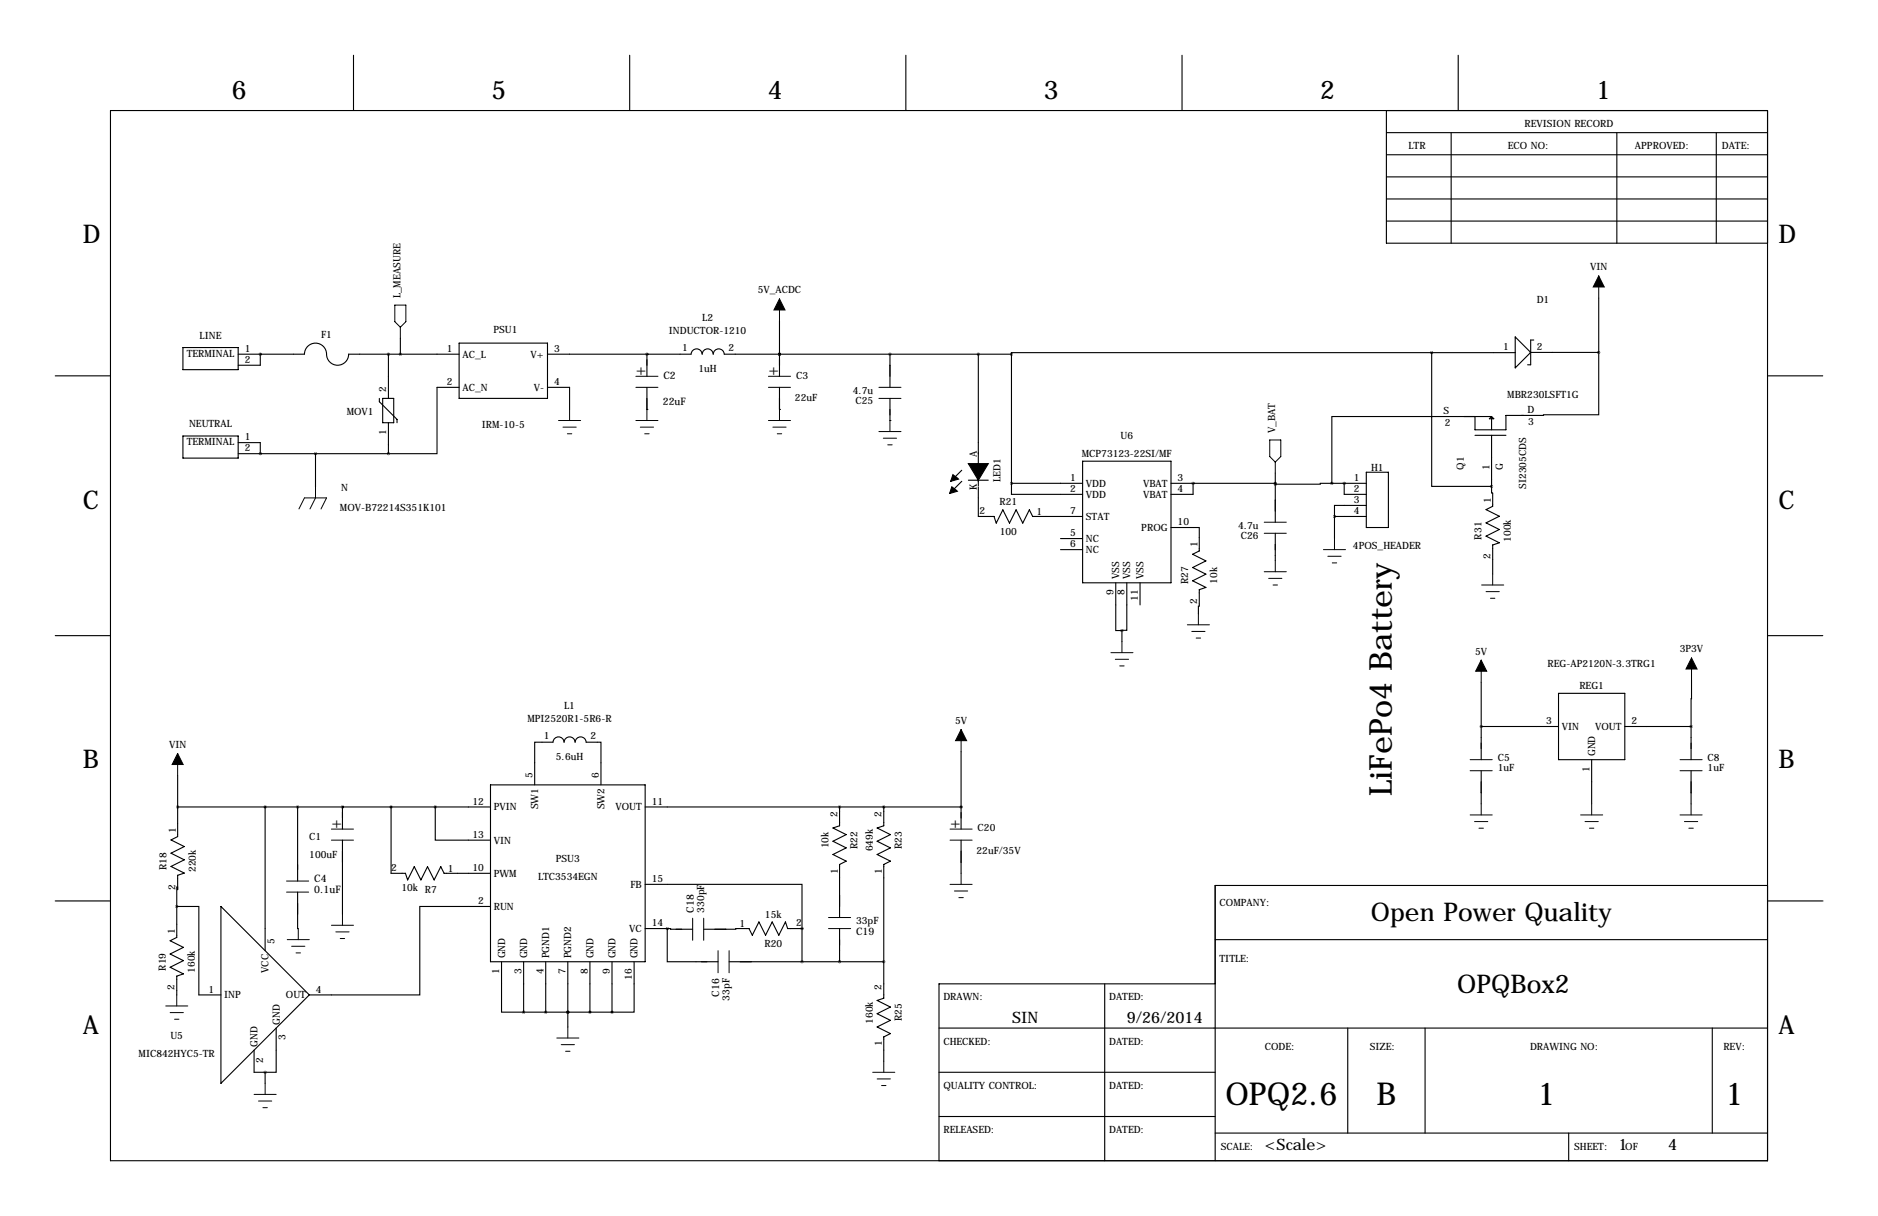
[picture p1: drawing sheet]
<svg xmlns="http://www.w3.org/2000/svg" width="432mm" height="279mm" viewBox="0 0 432 279" stroke-linecap="round" stroke-linejoin="round" font-family="sans-serif">
<g fill="none" stroke="#000" stroke-width=".25">
<path d="M81.3 12.7v12.7M144.8 12.7v12.7M208.3 12.7v12.7M271.8 12.7v12.7M335.3 12.7v12.7M25.4 25.4h381v241.3h-381zM318.8 30.5h87.6M318.8 35.6h87.6M318.8 25.4v30.5h87.6M333.7 30.5v25.4M371.8 30.5v25.4M394.6 30.5v25.4"/>
<path d="M318.8 45.7h87.6M318.8 50.8h87.6M318.8 40.6h87.6M42.1 79.9h12.7v5h-12.7zM92 77.7v3.7M105.6 78.8h20.3v12.7h-20.3zM179.2 73.8v12.7M348.4 77.4l3.5 3.6-3.5 3.5zM352.7 78.1h-.8v5.7h-.7M367.6 68.5v12.5M12.7 86.4h12.7M54.8 81.4h15.2a2.54 2.54 0 0 1 2.5-2.6 2.54 2.54 0 0 1 2.6 2.6 2.54 2.54 0 0 0 2.5 2.5 2.54 2.54 0 0 0 2.6-2.5h25.4"/>
<path d="M59.8 81.4h.1M59.8 81.4v2.5h-5M87.2 91.5v.8l4.1 4.1v.7M88 91.5h2.5v5.6h-2.5zM89.3 81.4v10.1M89.3 97.1v7.1M105.6 89h-5.1v15.2h-11.2M125.9 81.4h33a1.27 1.27 0 0 1 1.3-1.2 1.27 1.27 0 0 1 1.2 1.2 1.27 1.27 0 0 1 1.3-1.2 1.27 1.27 0 0 1 1.3 1.2 1.27 1.27 0 0 1 1.3-1.2 1.27 1.27 0 0 1 1.2 1.2h66.1M125.9 89h5.1v5.1M148.7 94.1h.1M148.7 81.4h.1M148.7 81.4v5.1"/>
<path d="M148.7 89v5.1M179.2 94.1h.1M179.2 81.4h.1M179.2 89v5.1M204.6 96.6h.1M204.6 81.4v7.6M204.6 91.5v5.1M224.9 81.4v30.2M232.6 81.4v29.6M329.2 81v30.8h13.8M329.2 81h-96.6v.4M329.2 81h19.2"/>
<path d="M342.4 96.2l.6-.5 .5 .5zM343 95.7h-36.8v15.3M343 95.7v3.1M351.8 81h15.8M367.6 81v14.3l-21.3 .2v3.3h-7.2v-3.1M406.4 86.4h12.7M42.1 100.2h12.7v5.1h-12.7zM54.8 101.7h5v2.5M54.8 104.2h34.5M59.8 104.2h.1M72.5 104.2v7.7M221.1 108.1l-2.5 2.5"/>
<path d="M221.1 110.6l-2.5 2.5M222.7 110.3h4.5M224.9 111.9v6.8h3.6l.6 1.5 1.5-3.1 1.5 3.1 1.5-3.1 1.6 3.1 1.5-3.1 .7 1.6h11.5M232.6 111v2.6h16.3M232.6 111h16.3M248.9 106h20.3v27.9h-20.3zM269.2 111h5.1M274.3 111h.1M274.3 111h18.9M274.3 111v2.6h-5.1M293.2 108.7v11.3M306.2 111h-2.6v.3h-10.4"/>
<path d="M306.2 111h7.9M306.8 118.7h7.3M306.8 118.7v5M309.1 111h.1M309.1 111v2.6h5M314.1 116.1h-7.3v2.6M314.1 108.5h5.1v12.7h-5.1zM339.1 100h7.2M343 111.8v1.5h.2v3l-1.5 .8 3 1.5-3 1.5 3 1.6-3 1.5 3 1.5-1.5 .5v6.7M343 100v11.8M243.8 123.7h5.1M243.8 126.3h5.1"/>
<path d="M256.5 133.9v11h1.5M259.1 133.9v10.9l-1.1 .1M262.1 133.9v5.1M269.2 121.2h6.5v5.4l-1.5 .8 3.1 1.5-3.1 1.5 3.1 1.5-3.1 1.6 3.1 1.5-1.6 .5v3.8h-.2v1.7M293.2 122.5v6.3M12.7 146h12.7M258 144.9v2.5M340.6 156.8v17.7M358.3 159.3h15.3v15.2h-15.3zM388.9 156.3l-.1 10.6M406.4 146h12.7M40.8 178.2v14l-1.5 .8 3.1 1.5-3.1 1.5 3.1 1.6-3.1 1.5 3.1 1.5-1.6 .5v3.3v-.6h-.2v4.5"/>
<path d="M221 172.7v17.8M340.6 166.9h17.7M340.6 177.1v7.6M366 174.5v10.2M373.6 166.9h15.2M388.8 166.9v7.6M388.8 177.1v7.6M40.8 185.4h72M61 185.4v33M68.4 185.4v17M78.7 185.4h.1M78.7 185.4v5.1"/>
<path d="M78.7 193v17.1M89.9 185.4v15.3h3.3l.5 1.5 1.5-3.1 1.6 3.1 1.5-3.1 1.5 3.1 1.5-3.1 .8 1.6h10.7M100.1 185.4v7.6h12.7M112.8 180.3h35.5v40.7h-35.5zM122.9 180.3v-9.8h4.3a1.27 1.27 0 0 1 1.2-1.2 1.27 1.27 0 0 1 1.3 1.2 1.27 1.27 0 0 1 1.3-1.2 1.27 1.27 0 0 1 1.2 1.2 1.27 1.27 0 0 1 1.3-1.2 1.27 1.27 0 0 1 1.3 1.2h3.4v9.8M148.3 185.4h72.7M193 185.4v4.3l-1.5 .5 3.1 1.6-3.1 1.5 3.1 1.5-3.1 1.5 3.1 1.6-1.6 .7v12.2M203.2 185.4v4.3l-1.5 .5 3 1.6-3 1.5 3 1.5-3 1.5 3 1.6-1.5 .7v30.8l-1.5 .5 3 1.5-3 1.5 3 1.5-3 1.6 3 1.5-1.5 .8v5.5M221 185.4h.1M221 193v7.7M12.7 207h12.7M40.6 208.3h5.1v20.3h5.1"/>
<path d="M40.6 208.3v7.1l-1.5 .8 3.1 1.5-3.1 1.5 3.1 1.5-3.1 1.5 3.1 1.6-1.6 .5v4.3M50.8 208.3l20.3 20.3-20.3 20.3zM68.4 205v8.4h.2M112.8 208.3h-16.3v20.3h-25.4M148.3 203.2h36.1v10.2M148.3 213.4h5.1M153.4 213.4h.1M153.4 213.4h.8v.1h5.1M153.4 213.4v7.6h11.7M184.4 213.4h-3.3l-.5-1.6-1.5 3.1-1.6-3.1-1.5 3.1-1.5-3.1-1.5 3.1-.8-1.5-10.4 .1M184.4 213.4h.1M184.4 213.4v7.6"/>
<path d="M193 213.4v7.6M279.4 215.9h127M406.4 203.5h-127v63.2M406.5 207h12.7M63.5 236.2v10.2h-2.5M115.3 221v11.6h5.1M120.4 221v11.6M120.4 232.6h20.3M125.5 221v11.6M130.6 232.6h.1M130.6 221v15M135.6 221v11.6"/>
<path d="M140.7 221v11.6M145.8 221v11.6h-5.1M167.6 221h35.6M215.9 236.2h190.5M254 226.1v40.6M279.4 226.1h-63.5v40.6M309.9 236.2v24.1M327.7 236.2v24.1M393.7 236.2v24.1M58.4 241.3v5.1h2.6M61 246.4v2.5M215.9 246.4h63.5"/>
<path d="M215.9 256.5h63.5M279.4 260.3h127M360.7 260.3v6.4"/>
</g>
<g fill="none" stroke="#000" stroke-width=".23">
<path d="M90.8 70.1h2.5v3.8l-1.3 1.3-1.2-1.3zM92 75.2v2.5M179.2 68.7v5.1M367.6 63.4v5.1M128.4 96.6h5.1M129.4 98.1h3.1M130.5 99.7h1M131 94.1v2.5M146.2 86.5h5.1M146.2 89h5.1M146.2 96.6h5.1M147.2 98.1h3.1"/>
<path d="M148.2 99.7h1.1M148.7 94.1v2.5M176.7 86.5h5.1M176.7 89h5.1M176.7 96.6h5.1M177.7 98.1h3M178.7 99.7h1M179.2 94.1v2.5M202.1 89h5.1M202.1 91.5h5.1M202.1 99.2h5.1M204.6 96.6v2.6"/>
<path d="M68.7 116.9l1.3-2.5h5.1l-1.3 2.5M72.5 111.9v2.5l-1.2 2.5M203.1 100.7h3M204.1 102.2h1M290.7 120h5.1M291.9 101.1h2.6v3.8l-1.3 1.3-1.3-1.3zM293.2 106.2v2.5M290.7 122.5h5.1M290.7 131.4h5.1M291.7 132.9h3M292.7 134.4h1M293.2 128.8v2.6"/>
<path d="M304.3 126.3h5.1M305.3 127.8h3.1M306.3 129.3h1M306.8 123.7v2.6M340.7 134.4h5M341.7 135.9h3M342.7 137.5h1M343.2 131.9v2.5M255.4 150h5.1M256.4 151.5h3.1M257.5 153h1M258 147.4v2.6"/>
<path d="M273 143.6h5.1M274 145.1h3.1M275 146.6h1M275.5 141v2.6M340.6 151.7v5.1M388.9 151.2v5.1M40.8 173.1v5.1M221 167.6v5.1M338 174.5h5.1M338 177.1h5.1M386.3 174.5h5.1M386.3 177.1h5.1"/>
<path d="M76.2 190.5h5.1M76.2 193h5.1M218.4 190.5h5.1M218.4 193h5.1M338 187.2h5.1M339 188.8h3.1M340.1 190.3h1M340.6 184.7v2.5M363.4 187.2h5.1M364.4 188.8h3.1M365.5 190.3h1M366 184.7v2.5"/>
<path d="M386.3 187.2h5.1M387.3 188.8h3M388.3 190.3h1M388.8 184.7v2.5M65.9 202.4h5.1M65.9 205h5.1M66 215.9h5.1M67.1 217.4h3M68.1 218.9h1M68.6 213.4v2.5M76.2 212.6h5.1M77.2 214.1h3.1"/>
<path d="M78.2 215.6h1M78.7 210.1v2.5M159.3 211v5.1M161.8 211v5.1M165.1 218.4v5.1M167.6 218.4v5.1M190.5 213.4h5.1M190.5 210.8h5.1M218.4 203.2h5.1M219.5 204.7h3M220.5 206.2h1M221 200.7v2.5"/>
<path d="M38.1 231.1h5.1M39.1 232.7h3.1M40.1 234.2h1M40.6 228.6v2.5M128 238.5h5.1M130.6 236v2.5M58.4 251.5h5.1M59.4 253h3.1M60.5 254.5h1M61 248.9v2.6M129 240h3.1M130 241.6h1.1"/>
<path d="M200.7 246.4h5M201.7 247.9h3M202.7 249.4h1M203.2 243.8v2.6"/>
</g>
<path d="M218.8 111.9l1.3 1-1.8 .5zM219.1 109.1l1.3 1-1.8 .5zM224.9 106.5h2.3l-2.3 3.8zM222.7 106.5h2.2v3.8z" fill="#000" stroke="#000" stroke-width=".25"/>
<path d="M179.2 68.7l1.3 2.5h-2.5zM367.6 63.4l1.3 2.5h-2.6zM340.6 151.7l1.2 2.5h-2.5zM388.9 151.2l1.3 2.5h-2.5zM40.8 173.1l1.3 2.6h-2.5zM221 167.6l1.2 2.6h-2.5z" fill="#000" stroke="#000" stroke-width=".23"/>
<path d="M148.7 81.4a.05 .05 0 0 0 .1 0 .05 .05 0 0 0-.1 0zM59.8 81.4a.05 .05 0 0 0 .1 0 .05 .05 0 0 0-.1 0zM59.8 104.2a.05 .05 0 0 0 .1 0 .05 .05 0 0 0-.1 0zM72.5 104.2a.05 .05 0 0 0 .1 0 .05 .05 0 0 0-.1 0zM130.5 232.6a.05 .05 0 0 0 .1 0 .05 .05 0 0 0-.1 0zM135.6 232.6a.05 .05 0 0 0 .1 0 .05 .05 0 0 0-.1 0zM130.5 232.6a.05 .05 0 0 0 .1 0 .05 .05 0 0 0-.1 0zM60.9 246.4a.05 .05 0 0 0 .1 0 .05 .05 0 0 0-.1 0zM78.7 185.4a.05 .05 0 0 0 .1 0 .05 .05 0 0 0-.1 0zM68.4 185.4a.05 .05 0 0 0 .1 0 .05 .05 0 0 0-.1 0zM60.9 185.4a.05 .05 0 0 0 .1 0 .05 .05 0 0 0-.1 0zM40.6 208.3a.05 .05 0 0 0 .1 0 .05 .05 0 0 0-.1 0zM193 185.4a.05 .05 0 0 0 .1 0 .05 .05 0 0 0-.1 0zM193 221a.05 .05 0 0 0 .1 0 .05 .05 0 0 0-.1 0zM257.9 144.9a.05 .05 0 0 0 .1 0 .05 .05 0 0 0-.1 0zM224.9 81.4a.05 .05 0 0 0 .1 0 .05 .05 0 0 0-.1 0zM232.5 81.4a.05 .05 0 0 0 .1 0 .05 .05 0 0 0-.1 0zM309 111a.05 .05 0 0 0 .1 0 .05 .05 0 0 0-.1 0zM306.8 118.7a.05 .05 0 0 0 .1 0 .05 .05 0 0 0-.1 0zM342.9 111.8a.05 .05 0 0 0 .1 0 .05 .05 0 0 0-.1 0zM40.8 185.4a.05 .05 0 0 0 .1 0 .05 .05 0 0 0-.1 0zM340.5 166.9a.05 .05 0 0 0 .1 0 .05 .05 0 0 0-.1 0zM92 81.4a.05 .05 0 0 0 .1 0 .05 .05 0 0 0-.1 0zM232.5 111a.05 .05 0 0 0 .1 0 .05 .05 0 0 0-.1 0z" fill="#000" stroke="#000" stroke-width=".63"/>
<g font-size="7.3">
<text x="320" y="182.9" transform="rotate(-90 320 182.9)">LiFePo4 Battery</text>
<text x="281.8" y="254">OPQ2.6</text>
<text x="316.5" y="254">B</text>
<text x="353.5" y="254">1</text>
<text x="396.7" y="254">1</text>
</g>
<g font-size="5.9">
<text x="53.3" y="22.9">6</text>
<text x="113" y="22.9">5</text>
<text x="176.5" y="22.9">4</text>
<text x="240" y="22.9">3</text>
<text x="303.5" y="22.9">2</text>
<text x="367" y="22.9">1</text>
<text x="19" y="55.9">D</text>
<text x="408.9" y="55.9">D</text>
<text x="19" y="116.8">C</text>
<text x="408.9" y="116.8">C</text>
<text x="19" y="176.5">B</text>
<text x="408.9" y="176.5">B</text>
<text x="315.2" y="211.6">Open Power Quality</text>
<text x="335.1" y="228.1">OPQBox2</text>
<text x="19" y="237.5">A</text>
<text x="408.9" y="237.5">A</text>
</g>
<g font-size="3.6">
<text x="146.2" y="86.2">+</text>
<text x="176.7" y="86.2">+</text>
<text x="76.2" y="190.2">+</text>
<text x="218.4" y="190.2">+</text>
<text x="232.7" y="235">SIN</text>
<text x="259.1" y="235">9/26/2014</text>
<text x="290.8" y="264.2">&lt;Scale&gt;</text>
<text x="372.1" y="264.2">1</text>
<text x="383.5" y="264.2">4</text>
</g>
<g font-size="2.4">
<text x="152.6" y="87">C2</text>
<text x="152.4" y="93.1">22uF</text>
<text x="72.2" y="202.7">C4</text>
<text x="72.2" y="205.1">0.1uF</text>
<text x="159.5" y="209.7" transform="rotate(-90 159.5 209.7)">C18</text>
<text x="196.8" y="214.8">C19</text>
<text x="165.4" y="229" transform="rotate(-90 165.4 229)">C16</text>
</g>
<g font-size="2.3">
<text x="350.5" y="29.2">REVISION RECORD</text>
<text x="323.8" y="34.3">LTR</text>
<text x="346.7" y="34.3">ECO NO:</text>
<text x="375.9" y="34.3">APPROVED:</text>
<text x="395.9" y="34.3">DATE:</text>
<text x="365.6" y="62.1">VIN</text>
<text x="92" y="68.6" transform="rotate(-90 92 68.6)">L_MEASURE</text>
<text x="174.2" y="67.4">5V_ACDC</text>
<text x="353.3" y="69.6">D1</text>
<text x="45.9" y="77.8">LINE</text>
<text x="73.8" y="77.6">F1</text>
<text x="113.5" y="76.6">PSU1</text>
<text x="153.8" y="76.6">INDUCTOR-1210</text>
<text x="161.5" y="73.8">L2</text>
<text x="42.9" y="82">TERMINAL</text>
<text x="56.3" y="80.9">1</text>
<text x="56.3" y="83.4">2</text>
<text x="102.7" y="80.9">1</text>
<text x="106.3" y="82.2">AC_L</text>
<text x="122" y="82.2">V+</text>
<text x="127.4" y="80.9">3</text>
<text x="156.8" y="80.6">1</text>
<text x="167.5" y="80.6">2</text>
<text x="345.6" y="80.5">1</text>
<text x="353.4" y="80.5">2</text>
<text x="102.7" y="88.5">2</text>
<text x="106.3" y="89.8">AC_N</text>
<text x="122.7" y="89.8">V-</text>
<text x="127.4" y="88.5">4</text>
<text x="160.6" y="85.5">1uH</text>
<text x="183" y="87">C3</text>
<text x="79.7" y="95.4">MOV1</text>
<text x="88.8" y="90" transform="rotate(-90 88.8 90)">2</text>
<text x="182.8" y="92.1">22uF</text>
<text x="196.1" y="90.5">4.7u</text>
<text x="196.7" y="92.9">C25</text>
<text x="331.9" y="95.1">S</text>
<text x="346.6" y="91.5">MBR230LSFT1G</text>
<text x="351.2" y="94.8">D</text>
<text x="43.5" y="98.1">NEUTRAL</text>
<text x="56.3" y="101.2">1</text>
<text x="88.8" y="100" transform="rotate(-90 88.8 100)">1</text>
<text x="110.8" y="98.2">IRM-10-5</text>
<text x="257.6" y="100.9">U6</text>
<text x="293.2" y="99.6" transform="rotate(-90 293.2 99.6)">V_BAT</text>
<text x="332.2" y="97.8">2</text>
<text x="351.3" y="97.6">3</text>
<text x="42.9" y="102.3">TERMINAL</text>
<text x="56.3" y="103.7">2</text>
<text x="224.6" y="105" transform="rotate(-90 224.6 105)">A</text>
<text x="248.7" y="105">MCP73123-22SI/MF</text>
<text x="336.6" y="107.9" transform="rotate(-90 336.6 107.9)">Q1</text>
<text x="342.4" y="107.9" transform="rotate(-90 342.4 107.9)">1</text>
<text x="78.5" y="112.9">N</text>
<text x="224.6" y="112.5" transform="rotate(-90 224.6 112.5)">K</text>
<text x="230" y="110.8" transform="rotate(-90 230 110.8)">LED1</text>
<text x="246.1" y="110.5">1</text>
<text x="246.1" y="113.1">2</text>
<text x="249.7" y="111.9">VDD</text>
<text x="262.8" y="111.9">VBAT</text>
<text x="270.8" y="110.5">3</text>
<text x="270.8" y="113.1">4</text>
<text x="311.3" y="110.5">1</text>
<text x="311.3" y="113.1">2</text>
<text x="315.2" y="108.3">H1</text>
<text x="345.5" y="108" transform="rotate(-90 345.5 108)">G</text>
<text x="350.9" y="112.3" transform="rotate(-90 350.9 112.3)">SI2305CDS</text>
<text x="78.2" y="117.3">MOV-B72214S351K101</text>
<text x="225.2" y="118.2">2</text>
<text x="229.8" y="116.1">R21</text>
<text x="238.3" y="118.3">1</text>
<text x="246.1" y="118.2">7</text>
<text x="249.7" y="114.4">VDD</text>
<text x="249.7" y="119.5">STAT</text>
<text x="262.8" y="114.4">VBAT</text>
<text x="311.3" y="115.6">3</text>
<text x="311.3" y="118.2">4</text>
<text x="342.8" y="115.5" transform="rotate(-90 342.8 115.5)">1</text>
<text x="229.9" y="122.8">100</text>
<text x="246.1" y="123.2">5</text>
<text x="246.1" y="125.8">6</text>
<text x="249.7" y="124.6">NC</text>
<text x="262.4" y="122">PROG</text>
<text x="270.8" y="120.7">10</text>
<text x="275.3" y="125.7" transform="rotate(-90 275.3 125.7)">1</text>
<text x="284.7" y="121.5">4.7u</text>
<text x="285.3" y="123.9">C26</text>
<text x="340.7" y="124" transform="rotate(-90 340.7 124)">R31</text>
<text x="347.4" y="124.5" transform="rotate(-90 347.4 124.5)">100k</text>
<text x="249.7" y="127.1">NC</text>
<text x="311.1" y="126.2">4POS_HEADER</text>
<text x="342.7" y="128.5" transform="rotate(-90 342.7 128.5)">2</text>
<text x="256" y="136.8" transform="rotate(-90 256 136.8)">9</text>
<text x="257.3" y="133.1" transform="rotate(-90 257.3 133.1)">VSS</text>
<text x="258.6" y="136.8" transform="rotate(-90 258.6 136.8)">8</text>
<text x="259.9" y="133.1" transform="rotate(-90 259.9 133.1)">VSS</text>
<text x="262.9" y="133.1" transform="rotate(-90 262.9 133.1)">VSS</text>
<text x="273.2" y="134.2" transform="rotate(-90 273.2 134.2)">R27</text>
<text x="279.9" y="134.1" transform="rotate(-90 279.9 134.1)">10k</text>
<text x="261.6" y="138.1" transform="rotate(-90 261.6 138.1)">11</text>
<text x="275.2" y="138.8" transform="rotate(-90 275.2 138.8)">2</text>
<text x="386.2" y="149.9">3P3V</text>
<text x="339.2" y="150.4">5V</text>
<text x="355.8" y="153.3">REG-AP2120N-3.3TRG1</text>
<text x="363.1" y="158.3">REG1</text>
<text x="121.3" y="165.8">MPI2520R1-5R6-R</text>
<text x="129.7" y="162.9">L1</text>
<text x="219.6" y="166.4">5V</text>
<text x="355.5" y="166.4">3</text>
<text x="359.1" y="167.7">VIN</text>
<text x="366.8" y="167.7">VOUT</text>
<text x="375.1" y="166.4">2</text>
<text x="38.9" y="171.9">VIN</text>
<text x="125.1" y="169.8">1</text>
<text x="135.8" y="169.8">2</text>
<text x="366.8" y="173.8" transform="rotate(-90 366.8 173.8)">GND</text>
<text x="122.4" y="178.8" transform="rotate(-90 122.4 178.8)">5</text>
<text x="127.8" y="174.7">5.6uH</text>
<text x="137.7" y="178.8" transform="rotate(-90 137.7 178.8)">6</text>
<text x="344.4" y="174.8">C5</text>
<text x="344.4" y="177.2">1uF</text>
<text x="365.5" y="177.4" transform="rotate(-90 365.5 177.4)">1</text>
<text x="392.6" y="174.8">C8</text>
<text x="392.6" y="177.2">1uF</text>
<text x="108.6" y="184.9">12</text>
<text x="123.7" y="186" transform="rotate(-90 123.7 186)">SW1</text>
<text x="139" y="186" transform="rotate(-90 139 186)">SW2</text>
<text x="149.9" y="184.9">11</text>
<text x="40.4" y="191.4" transform="rotate(-90 40.4 191.4)">1</text>
<text x="113.5" y="186.2">PVIN</text>
<text x="141.5" y="186.2">VOUT</text>
<text x="192.5" y="187.8" transform="rotate(-90 192.5 187.8)">2</text>
<text x="202.7" y="187.8" transform="rotate(-90 202.7 187.8)">2</text>
<text x="224.8" y="191">C20</text>
<text x="71.1" y="193">C1</text>
<text x="71.1" y="197.2">100uF</text>
<text x="108.6" y="192.5">13</text>
<text x="113.5" y="193.8">VIN</text>
<text x="190.5" y="195" transform="rotate(-90 190.5 195)">10k</text>
<text x="197.2" y="195.1" transform="rotate(-90 197.2 195.1)">R22</text>
<text x="200.7" y="195.6" transform="rotate(-90 200.7 195.6)">649k</text>
<text x="207.4" y="195.1" transform="rotate(-90 207.4 195.1)">R23</text>
<text x="224.5" y="196.2">22uF/35V</text>
<text x="38.3" y="199.9" transform="rotate(-90 38.3 199.9)">R18</text>
<text x="45" y="200.4" transform="rotate(-90 45 200.4)">220k</text>
<text x="89.9" y="200.2">2</text>
<text x="103" y="200.3">1</text>
<text x="108.6" y="200.2">10</text>
<text x="113.5" y="201.5">PWM</text>
<text x="123.7" y="202.3">LTC3534EGN</text>
<text x="127.8" y="198.1">PSU3</text>
<text x="149.9" y="202.7">15</text>
<text x="192.6" y="200.8" transform="rotate(-90 192.6 200.8)">1</text>
<text x="202.8" y="200.8" transform="rotate(-90 202.8 200.8)">1</text>
<text x="40.3" y="204.4" transform="rotate(-90 40.3 204.4)">2</text>
<text x="92.3" y="204.8">10k R7</text>
<text x="109.9" y="207.8">2</text>
<text x="113.5" y="209.1">RUN</text>
<text x="144.9" y="204">FB</text>
<text x="161.9" y="209.7" transform="rotate(-90 161.9 209.7)">330pF</text>
<text x="280.4" y="208.3">COMPANY:</text>
<text x="40.2" y="214.5" transform="rotate(-90 40.2 214.5)">1</text>
<text x="144.7" y="214.2">VC</text>
<text x="149.9" y="212.9">14</text>
<text x="170" y="213">1</text>
<text x="175.9" y="210.8">15k</text>
<text x="183.1" y="212.9">2</text>
<text x="196.8" y="212.3">33pF</text>
<text x="63.1" y="216.9" transform="rotate(-90 63.1 216.9)">5</text>
<text x="116.1" y="220.2" transform="rotate(-90 116.1 220.2)">GND</text>
<text x="121.2" y="220.2" transform="rotate(-90 121.2 220.2)">GND</text>
<text x="126.3" y="220.2" transform="rotate(-90 126.3 220.2)">PGND1</text>
<text x="131.4" y="220.2" transform="rotate(-90 131.4 220.2)">PGND2</text>
<text x="136.4" y="220.2" transform="rotate(-90 136.4 220.2)">GND</text>
<text x="141.5" y="220.2" transform="rotate(-90 141.5 220.2)">GND</text>
<text x="146.6" y="220.2" transform="rotate(-90 146.6 220.2)">GND</text>
<text x="175.8" y="217.5">R20</text>
<text x="280.4" y="221">TITLE:</text>
<text x="38.1" y="223" transform="rotate(-90 38.1 223)">R19</text>
<text x="40.1" y="227.6" transform="rotate(-90 40.1 227.6)">2</text>
<text x="44.8" y="223.5" transform="rotate(-90 44.8 223.5)">160k</text>
<text x="61.8" y="223.5" transform="rotate(-90 61.8 223.5)">VCC</text>
<text x="114.8" y="223.8" transform="rotate(-90 114.8 223.8)">1</text>
<text x="119.9" y="223.8" transform="rotate(-90 119.9 223.8)">3</text>
<text x="125" y="223.8" transform="rotate(-90 125 223.8)">4</text>
<text x="130" y="223.8" transform="rotate(-90 130 223.8)">7</text>
<text x="135.1" y="223.8" transform="rotate(-90 135.1 223.8)">8</text>
<text x="140.2" y="223.8" transform="rotate(-90 140.2 223.8)">9</text>
<text x="145.3" y="225.1" transform="rotate(-90 145.3 225.1)">16</text>
<text x="202.7" y="227.4" transform="rotate(-90 202.7 227.4)">2</text>
<text x="48" y="228.1">1</text>
<text x="51.6" y="229.4">INP</text>
<text x="65.7" y="229.4">OUT</text>
<text x="72.6" y="228.1">4</text>
<text x="167.7" y="229.9" transform="rotate(-90 167.7 229.9)">33pF</text>
<text x="216.9" y="229.9">DRAWN:</text>
<text x="255" y="229.9">DATED:</text>
<text x="39.2" y="238.8">U5</text>
<text x="64.3" y="235.5" transform="rotate(-90 64.3 235.5)">GND</text>
<text x="65.6" y="239.1" transform="rotate(-90 65.6 239.1)">3</text>
<text x="200.7" y="235.2" transform="rotate(-90 200.7 235.2)">160k</text>
<text x="207.4" y="234.7" transform="rotate(-90 207.4 234.7)">R25</text>
<text x="31.9" y="242.9">MIC842HYC5-TR</text>
<text x="59.2" y="240.5" transform="rotate(-90 59.2 240.5)">GND</text>
<text x="60.5" y="244.1" transform="rotate(-90 60.5 244.1)">2</text>
<text x="202.8" y="240.4" transform="rotate(-90 202.8 240.4)">1</text>
<text x="216.9" y="240">CHECKED:</text>
<text x="255" y="240">DATED:</text>
<text x="290.8" y="241.3">CODE:</text>
<text x="315" y="241.3">SIZE:</text>
<text x="351.8" y="241.3">DRAWING NO:</text>
<text x="396.2" y="241.3">REV:</text>
<text x="216.9" y="250.2">QUALITY CONTROL:</text>
<text x="255" y="250.2">DATED:</text>
<text x="216.9" y="260.3">RELEASED:</text>
<text x="255" y="260.3">DATED:</text>
<text x="280.7" y="264.2">SCALE:</text>
<text x="361.9" y="264.2">SHEET:</text>
<text x="373.7" y="264.2">OF</text>
</g>
</svg>
